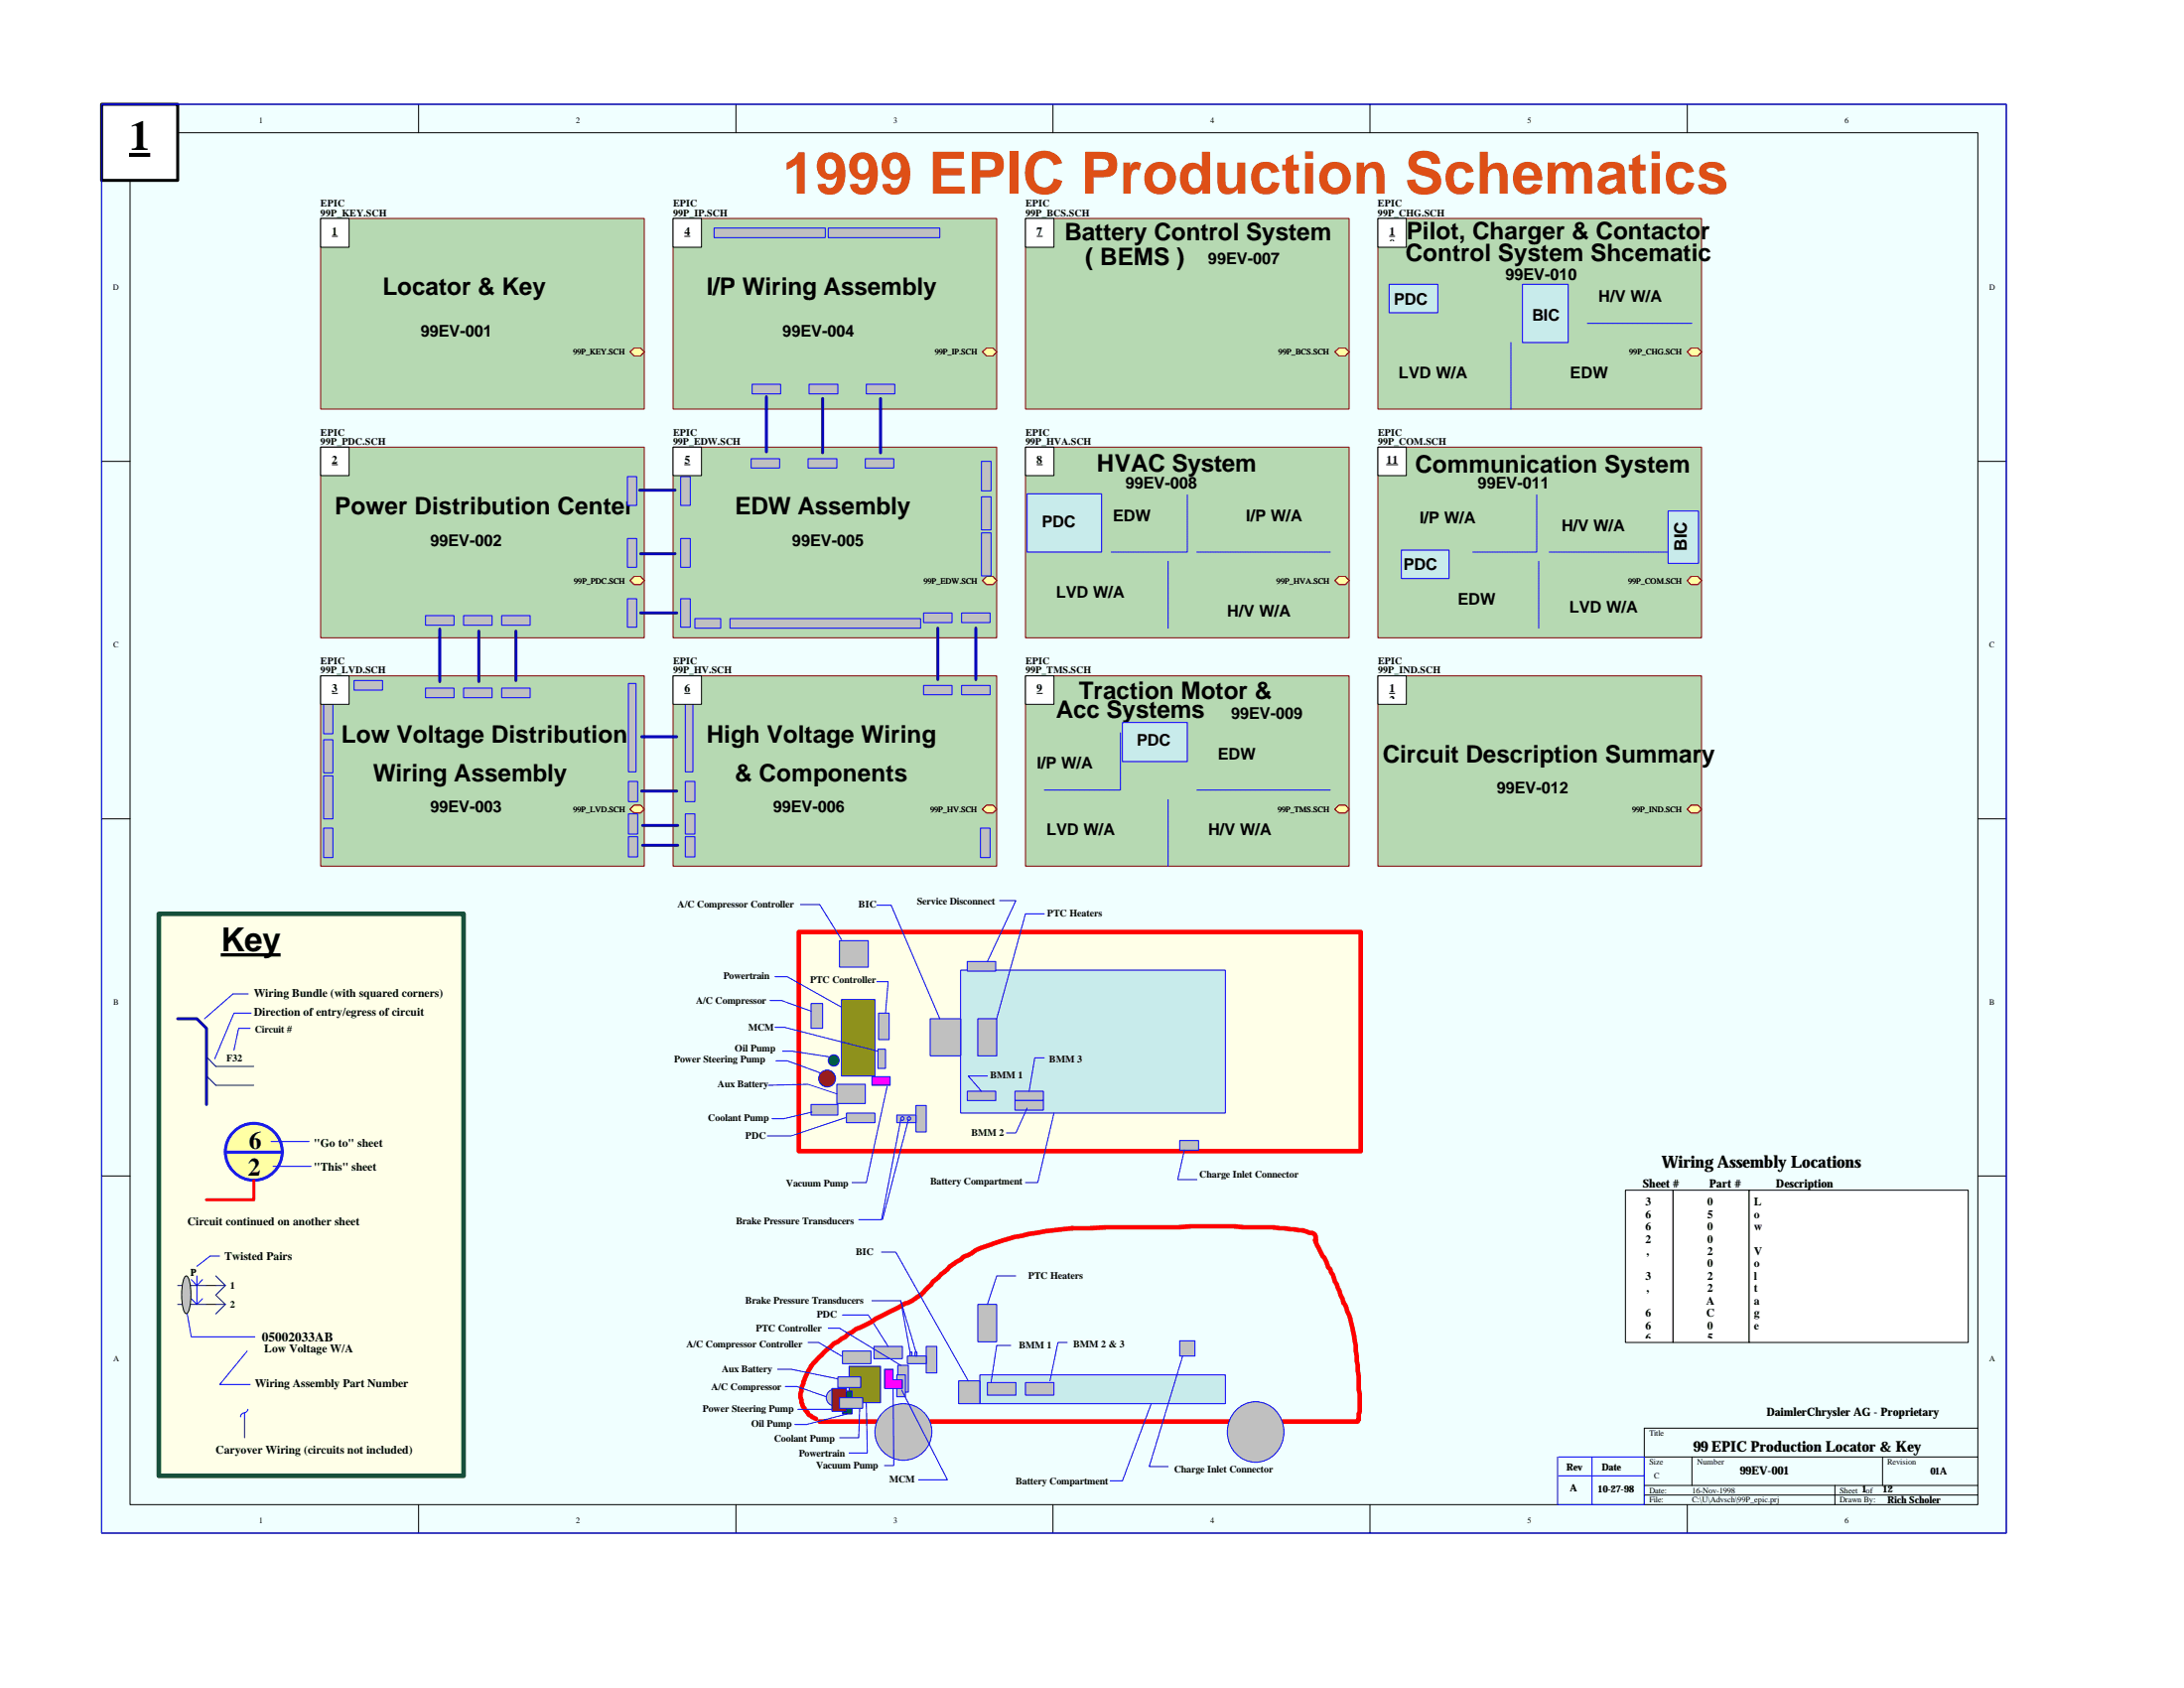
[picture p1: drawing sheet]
<svg xmlns="http://www.w3.org/2000/svg" width="279mm" height="216mm" viewBox="0 0 279 216" stroke-linecap="round" stroke-linejoin="round" font-family="sans-serif">
<path d="M13 13.3h243.7v182.8h-243.7z" fill="#f0ffff"/>
<g fill="none" stroke="#000" stroke-width=".13">
<path d="M13 13.3h243.7v182.8h-243.7zM16.6 17h236.4v175.4h-236.4zM53.6 13.3v3.7M94.1 13.3v3.7M134.7 13.3v3.7M175.3 13.3v3.7M215.9 13.3v3.7M13 59h3.6M253 59h3.7M13 104.7h3.6M253 104.7h3.7M13 150.4h3.6"/>
<path d="M253 150.4h3.7M53.6 192.4v3.7M94.1 192.4v3.7M134.7 192.4v3.7M175.3 192.4v3.7M210.4 186.4h42.6M210.4 190h42.6M210.4 191.2h42.6M215.9 192.4v3.7M216.5 186.4v3.6M234.7 190v2.4M240.8 186.4v3.6"/>
<path d="M253 182.7h-42.6v9.7"/>
</g>
<circle cx="106.8" cy="178.8" r="1.08" fill="#c0c0c0" stroke="#00f" stroke-width=".13"/>
<path d="M20.3 116.9h39v71.9h-39z" fill="#ffffe8" stroke="#164f3b" stroke-width=".59"/>
<path d="M41 57.2h41.4v24.4h-41.4z" fill="#b6d9b2" stroke="#800000" stroke-width=".13"/>
<g fill="#ffff80" stroke="#800000" stroke-width=".13">
<path d="M80.6 74.3l.5-.6h.9l.4 .6-.4 .5h-.9z" fill-rule="evenodd"/>
<path d="M80.6 74.3l.5-.6h.9l.4 .6-.4 .5h-.9z" fill-rule="evenodd"/>
</g>
<path d="M199.3 186.4v6M199.4 186.4h11M199.4 188.8h11M203.7 186.4v6" fill="none" stroke="#00f" stroke-width=".13"/>
<path d="M41 27.9h41.4v24.4h-41.4z" fill="#b6d9b2" stroke="#800000" stroke-width=".13"/>
<g fill="#ffff80" stroke="#800000" stroke-width=".13">
<path d="M80.6 45l.5-.5h.9l.4 .5-.4 .5h-.9z" fill-rule="evenodd"/>
<path d="M80.6 45l.5-.5h.9l.4 .5-.4 .5h-.9z" fill-rule="evenodd"/>
</g>
<path d="M86.1 57.2h41.4v24.4h-41.4z" fill="#b6d9b2" stroke="#800000" stroke-width=".13"/>
<g fill="#ffff80" stroke="#800000" stroke-width=".13">
<path d="M125.7 74.3l.5-.6h.8l.5 .6-.5 .5h-.8z" fill-rule="evenodd"/>
<path d="M125.7 74.3l.5-.6h.8l.5 .6-.5 .5h-.8z" fill-rule="evenodd"/>
</g>
<path d="M86.1 27.9h41.4v24.4h-41.4z" fill="#b6d9b2" stroke="#800000" stroke-width=".13"/>
<g fill="#ffff80" stroke="#800000" stroke-width=".13">
<path d="M125.7 45l.5-.5h.8l.5 .5-.5 .5h-.8z" fill-rule="evenodd"/>
<path d="M125.7 45l.5-.5h.8l.5 .5-.5 .5h-.8z" fill-rule="evenodd"/>
</g>
<path d="M41 86.4h41.4v24.4h-41.4z" fill="#b6d9b2" stroke="#800000" stroke-width=".13"/>
<g fill="#ffff80" stroke="#800000" stroke-width=".13">
<path d="M80.6 103.5l.5-.5h.9l.4 .5-.4 .5h-.9z" fill-rule="evenodd"/>
<path d="M80.6 103.5l.5-.5h.9l.4 .5-.4 .5h-.9z" fill-rule="evenodd"/>
</g>
<path d="M86.1 86.4h41.4v24.4h-41.4z" fill="#b6d9b2" stroke="#800000" stroke-width=".13"/>
<g fill="#ffff80" stroke="#800000" stroke-width=".13">
<path d="M125.7 103.5l.5-.5h.8l.5 .5-.5 .5h-.8z" fill-rule="evenodd"/>
<path d="M125.7 103.5l.5-.5h.8l.5 .5-.5 .5h-.8z" fill-rule="evenodd"/>
</g>
<g fill="#c0c0c0" stroke="#00f" stroke-width=".13">
<path d="M80.3 61h1.1v3.6h-1.1z"/>
<path d="M87.1 61h1.2v3.6h-1.2z"/>
</g>
<path d="M81.8 62.7h4.6" fill="none" stroke="#000080" stroke-width=".38"/>
<g fill="#c0c0c0" stroke="#00f" stroke-width=".13">
<path d="M54.4 78.7h3.7v1.3h-3.7z"/>
<path d="M59.3 78.7h3.6v1.3h-3.6z"/>
<path d="M64.2 78.7h3.6v1.3h-3.6z"/>
<path d="M54.4 88h3.7v1.2h-3.7z"/>
<path d="M59.3 88h3.6v1.2h-3.6z"/>
<path d="M64.2 88h3.6v1.2h-3.6z"/>
</g>
<path d="M56.3 80.5v6.7M61.3 80.7v6.5M66 80.7v6.3" fill="none" stroke="#000080" stroke-width=".38"/>
<g fill="#c0c0c0" stroke="#00f" stroke-width=".13">
<path d="M80.3 68.9h1.1v3.7h-1.1z"/>
<path d="M87.1 68.9h1.2v3.7h-1.2z"/>
</g>
<path d="M82 70.8h4.4" fill="none" stroke="#000080" stroke-width=".38"/>
<g fill="#c0c0c0" stroke="#00f" stroke-width=".13">
<path d="M80.3 76.6h1.1v3.6h-1.1z"/>
<path d="M87.1 76.6h1.2v3.6h-1.2z"/>
</g>
<path d="M82 78.4h4.6" fill="none" stroke="#000080" stroke-width=".38"/>
<g fill="#c0c0c0" stroke="#00f" stroke-width=".13">
<path d="M96.2 49.1h3.7v1.3h-3.7z"/>
<path d="M103.5 49.1h3.7v1.3h-3.7z"/>
<path d="M110.8 49.1h3.7v1.3h-3.7z"/>
<path d="M96.1 58.7h3.6v1.2h-3.6z"/>
<path d="M103.4 58.7h3.7v1.2h-3.7z"/>
<path d="M110.7 58.7h3.6v1.2h-3.6z"/>
</g>
<path d="M98 50.8v7M105.2 51v6.9M112.6 51v6.9" fill="none" stroke="#000080" stroke-width=".38"/>
<g fill="#c0c0c0" stroke="#00f" stroke-width=".13">
<path d="M125.6 68.2h1.2v5.5h-1.2z"/>
<path d="M125.6 63.5h1.2v4.3h-1.2z"/>
<path d="M125.6 59h1.2v3.8h-1.2z"/>
<path d="M41.4 99.2h1.2v5.5h-1.2z"/>
<path d="M41.4 94.6h1.2v4.2h-1.2z"/>
<path d="M41.4 90.1h1.2v3.8h-1.2z"/>
<path d="M106 29.2h14.2v1.2h-14.2z"/>
<path d="M91.4 29.2h14.2v1.2h-14.2z"/>
<path d="M93.4 79.1h24.4v1.2h-24.4z"/>
<path d="M88.9 79.1h3.3v1.2h-3.3z"/>
<path d="M123 78.4h3.7v1.2h-3.7z"/>
<path d="M123 87.7h3.7v1.2h-3.7z"/>
</g>
<path d="M124.8 80.3v6.6" fill="none" stroke="#000080" stroke-width=".38"/>
<g fill="#c0c0c0" stroke="#00f" stroke-width=".13">
<path d="M118.2 78.4h3.6v1.2h-3.6z"/>
<path d="M118.2 87.7h3.6v1.2h-3.6z"/>
</g>
<path d="M120 80.3v6.6" fill="none" stroke="#000080" stroke-width=".38"/>
<g fill="#c0c0c0" stroke="#00f" stroke-width=".13">
<path d="M80.4 107h1.2v2.6h-1.2z"/>
<path d="M80.4 87.4h1v11.3h-1z"/>
<path d="M80.4 104.1h1.2v2.6h-1.2z"/>
<path d="M80.4 99.9h1.2v2.6h-1.2z"/>
<path d="M87.7 107h1.2v2.6h-1.2z"/>
<path d="M87.7 87.4h.9v11.3h-.9z"/>
<path d="M87.7 104.1h1.2v2.6h-1.2z"/>
<path d="M87.7 99.9h1.2v2.6h-1.2z"/>
</g>
<path d="M82.1 94.2h4.5M82.1 101.2h4.5M82.2 105.6h4.5M82.2 108.1h4.5" fill="none" stroke="#000080" stroke-width=".38"/>
<g fill="#c0c0c0" stroke="#00f" stroke-width=".13">
<path d="M41.4 105.9h1.2v3.8h-1.2z"/>
<path d="M125.4 105.9h1.3v3.8h-1.3z"/>
<path d="M45.3 87h3.6v1.3h-3.6z"/>
</g>
<path d="M131.2 27.9h41.4v24.4h-41.4z" fill="#b6d9b2" stroke="#800000" stroke-width=".13"/>
<g fill="#ffff80" stroke="#800000" stroke-width=".13">
<path d="M170.8 45l.5-.5h.8l.5 .5-.5 .5h-.8z" fill-rule="evenodd"/>
<path d="M170.8 45l.5-.5h.8l.5 .5-.5 .5h-.8z" fill-rule="evenodd"/>
</g>
<path d="M131.2 57.2h41.4v24.4h-41.4z" fill="#b6d9b2" stroke="#800000" stroke-width=".13"/>
<g fill="#ffff80" stroke="#800000" stroke-width=".13">
<path d="M170.8 74.3l.5-.6h.8l.5 .6-.5 .5h-.8z" fill-rule="evenodd"/>
<path d="M170.8 74.3l.5-.6h.8l.5 .6-.5 .5h-.8z" fill-rule="evenodd"/>
</g>
<path d="M131.2 86.4h41.4v24.4h-41.4z" fill="#b6d9b2" stroke="#800000" stroke-width=".13"/>
<g fill="#ffff80" stroke="#800000" stroke-width=".13">
<path d="M170.8 103.5l.5-.5h.8l.5 .5-.5 .5h-.8z" fill-rule="evenodd"/>
<path d="M170.8 103.5l.5-.5h.8l.5 .5-.5 .5h-.8z" fill-rule="evenodd"/>
</g>
<path d="M176.3 27.9h41.4v24.4h-41.4z" fill="#b6d9b2" stroke="#800000" stroke-width=".13"/>
<g fill="#ffff80" stroke="#800000" stroke-width=".13">
<path d="M215.9 45l.4-.5h.9l.5 .5-.5 .5h-.9z" fill-rule="evenodd"/>
<path d="M215.9 45l.4-.5h.9l.5 .5-.5 .5h-.9z" fill-rule="evenodd"/>
</g>
<path d="M28.2 122.1h7.7" fill="none" stroke="#000" stroke-width=".42"/>
<path d="M22.7 130.3h2.5l1.2 1.2v9.8" fill="none" stroke="#000080" stroke-width=".38"/>
<path d="M26.4 135.2l1.2 1.2h4.9M26.4 137.6l1.2 1.2h4.9M31.3 181.5v2.4" fill="none" stroke="#000080" stroke-width=".13"/>
<path d="M31.7 127.1h-1.9l-3.6 3.2M32 131.5h-1.5l-.6 2.8M32.1 129.6h-2.2l-2.4 5.8M30.8 181.2v-.2l.2-.2 .3-.1v.8M31.7 180.3v.1l-.4 .3" fill="none" stroke="#00f" stroke-width=".13"/>
<path d="M13 13.3h9.7v9.8h-9.7z" fill="#fff" stroke="#000" stroke-width=".38"/>
<path d="M16.5 19.8h2.7" fill="none" stroke="#000" stroke-width=".51"/>
<path d="M41 27.9h3.7v3.7h-3.7z" fill="#fff" stroke="#000" stroke-width=".13"/>
<path d="M42.5 30.2h.7" fill="none" stroke="#000" stroke-width=".13"/>
<path d="M41 57.2h3.7v3.6h-3.7z" fill="#fff" stroke="#000" stroke-width=".13"/>
<path d="M42.5 59.4h.7" fill="none" stroke="#000" stroke-width=".13"/>
<path d="M41 86.4h3.7v3.7h-3.7z" fill="#fff" stroke="#000" stroke-width=".13"/>
<path d="M42.5 88.7h.7" fill="none" stroke="#000" stroke-width=".13"/>
<path d="M86.1 27.9h3.6v3.7h-3.6z" fill="#fff" stroke="#000" stroke-width=".13"/>
<path d="M87.5 30.2h.8" fill="none" stroke="#000" stroke-width=".13"/>
<path d="M86.1 57.2h3.6v3.6h-3.6z" fill="#fff" stroke="#000" stroke-width=".13"/>
<path d="M87.5 59.4h.8" fill="none" stroke="#000" stroke-width=".13"/>
<path d="M86.1 86.4h3.6v3.7h-3.6z" fill="#fff" stroke="#000" stroke-width=".13"/>
<path d="M87.5 88.7h.8" fill="none" stroke="#000" stroke-width=".13"/>
<path d="M131.2 27.9h3.6v3.7h-3.6z" fill="#fff" stroke="#000" stroke-width=".13"/>
<path d="M132.6 30.2h.8" fill="none" stroke="#000" stroke-width=".13"/>
<path d="M131.2 57.2h3.6v3.6h-3.6z" fill="#fff" stroke="#000" stroke-width=".13"/>
<path d="M132.6 59.4h.8" fill="none" stroke="#000" stroke-width=".13"/>
<path d="M131.2 86.4h3.6v3.7h-3.6z" fill="#fff" stroke="#000" stroke-width=".13"/>
<path d="M132.6 88.7h.8" fill="none" stroke="#000" stroke-width=".13"/>
<path d="M176.3 27.9h3.6v3.7h-3.6z" fill="#fff" stroke="#000" stroke-width=".13"/>
<path d="M177.7 30.2h.8" fill="none" stroke="#000" stroke-width=".13"/>
<path d="M104.9 181.8h68.8" fill="none" stroke="#f00" stroke-width=".59"/>
<g fill="#c0c0c0" stroke="#00f" stroke-width=".13">
<path d="M158.1 180.4a3.6 3.6 0 0 1 4-.8 3.6 3.6 0 0 1 2.2 3.6 3.6 3.6 0 0 1-2.5 3.6 3.6 3.6 0 0 1-4.2-1.5 4.1 4.1 0 0 1 .5-4.9z"/>
<circle cx="115.6" cy="183.2" r="3.6"/>
</g>
<path d="M125.3 175.9h31.5v3.6h-31.5z" fill="#c8ebeb" stroke="#00f" stroke-width=".13"/>
<path d="M147.3 179.5l-3.7 9.9h-1.6" fill="none" stroke="#00f" stroke-width=".13"/>
<g fill="#c0c0c0" stroke="#00f" stroke-width=".13">
<path d="M116.4 172.9h.3v.5h-.3z"/>
<path d="M150.9 171.5h2v1.9h-2z"/>
<path d="M118.5 172.2h1.3v3.4h-1.3z"/>
<path d="M111.8 172.2h3.6v1.6h-3.6z"/>
<path d="M116.1 173.4h2.4v1h-2.4z"/>
</g>
<path d="M107.8 168.2h3.3l2.5 4M110.8 179.3l.2 6.5h-2.4M111.5 166.4h3.7l1.2 6.5M151.3 173.4l-4.3 14.2h2.4" fill="none" stroke="#00f" stroke-width=".13"/>
<path d="M104.4 181.5l-.5-.3a.95 .95 0 0 1-.6-.6 1.99 1.99 0 0 1-.8-1.6l-.1-.2v-.6l.4-1.5a9.1 9.1 0 0 1 2.7-3.8l1.2-1.1 .5-.2 .5-.4 .5-.2 .3-.4 .5-.2 .5-.4 1.6-.7 1-.6 3.7-2a6.2 6.2 0 0 0 2.6-1.7l.7-.7 .2-.4 2.2-1.9 1.4-.9 .4-.4 .6-.2 .9-.6a36 36 0 0 1 11.1-2.7l1.3-.1h2.2l2.1-.1h9.3l1.6-.2h5.5l1.2 .2h3.8l2.2 .2a9.2 9.2 0 0 1 3 .6 .66 .66 0 0 1 .1 .9h.1v.2l1.4 2.5 .2 .7 .3 .2 .1 .4 .2 .4 .3 .8 .2 .4 .9 2.3a10.1 10.1 0 0 1 1.2 3.7l.3 1.8 .4 3.9v1.7l.1 .6v2.3l-.1 .2v.8l-.1 .1" fill="none" stroke="#f00" stroke-width=".59"/>
<path d="M126.3 176.8h3.7v1.6h-3.7z" fill="#c0c0c0" stroke="#00f" stroke-width=".13"/>
<path d="M129.3 172.1h-1.8l-.7 4.7" fill="none" stroke="#00f" stroke-width=".13"/>
<path d="M122.6 176.6h2.7v2.9h-2.7z" fill="#c0c0c0" stroke="#00f" stroke-width=".13"/>
<path d="M112.8 160.1h1.8l9.3 16.5" fill="none" stroke="#00f" stroke-width=".13"/>
<path d="M102.2 119.2h71.9v28h-71.9z" fill="#ffffe8" stroke="#f00" stroke-width=".59"/>
<path d="M107.7 127.8h4.2v9.8h-4.2z" fill="#909100" stroke="#00f" stroke-width=".13"/>
<path d="M99.1 124.9h1.6l7 3.9" fill="none" stroke="#00f" stroke-width=".13"/>
<path d="M150.9 145.9h2.4v1.2h-2.4z" fill="#c0c0c0" stroke="#00f" stroke-width=".13"/>
<path d="M151.5 147.1l-.8 3.8h2.4" fill="none" stroke="#00f" stroke-width=".13"/>
<g fill="#c0c0c0" stroke="#00f" stroke-width=".13">
<path d="M107.1 138.7h3.6v2.4h-3.6z"/>
<path d="M108.3 142.4h3.6v1.2h-3.6z"/>
</g>
<path d="M98.3 138.8l5.1-.1 3.7 1.2M108.2 143l-7 2.3h-3" fill="none" stroke="#00f" stroke-width=".13"/>
<path d="M122.9 124.1h33.9v18.3h-33.9z" fill="#c8ebeb" stroke="#00f" stroke-width=".13"/>
<path d="M134.8 142.4l-2 8.9h-1.6" fill="none" stroke="#00f" stroke-width=".13"/>
<g fill="#c0c0c0" stroke="#00f" stroke-width=".13">
<path d="M117.2 141.4h1.3v3.4h-1.3z"/>
<path d="M114.7 142.6h2.5v1h-2.5z"/>
<circle cx="115.4" cy="143.1" r=".22"/>
</g>
<path d="M115.2 143.2l-2.4 12.8h-2.9" fill="none" stroke="#00f" stroke-width=".13"/>
<path d="M123.7 139.6h3.7v1.2h-3.7z" fill="#c0c0c0" stroke="#00f" stroke-width=".13"/>
<path d="M126.3 137.6h-2.4l1.7 2" fill="none" stroke="#00f" stroke-width=".13"/>
<path d="M119 130.3h3.9v4.7h-3.9z" fill="#c0c0c0" stroke="#00f" stroke-width=".13"/>
<path d="M112.2 115.8h1.8l6.2 14.5" fill="none" stroke="#00f" stroke-width=".13"/>
<path d="M123.7 123h3.7v1.2h-3.7z" fill="#c0c0c0" stroke="#00f" stroke-width=".13"/>
<path d="M127.9 115.2h2.1l-3.7 7.8" fill="none" stroke="#00f" stroke-width=".13"/>
<path d="M129.8 139.6h3.7v1.2h-3.7z" fill="#c0c0c0" stroke="#00f" stroke-width=".13"/>
<path d="M133.6 135.3h-1.2l-.7 4.3" fill="none" stroke="#00f" stroke-width=".13"/>
<path d="M129.8 140.8h3.7v1.2h-3.7z" fill="#c0c0c0" stroke="#00f" stroke-width=".13"/>
<path d="M131.4 141.7l-1.4 3.2h-1.3" fill="none" stroke="#00f" stroke-width=".13"/>
<path d="M131.2 176.8h3.6v1.6h-3.6z" fill="#c0c0c0" stroke="#00f" stroke-width=".13"/>
<path d="M99.5 175.1h1.7l6 1.3M136.5 171.7h-1.2l-1 4.9" fill="none" stroke="#00f" stroke-width=".13"/>
<path d="M108.6 174.8h4v4.6h-4z" fill="#909100" stroke="#00f" stroke-width=".13"/>
<path d="M107.2 176.1h2.9v1.4h-2.9z" fill="#c0c0c0" stroke="#00f" stroke-width=".13"/>
<path d="M26.4 164.4h1.2M26.4 166.8h1.2" fill="none" stroke="#000" stroke-width=".13"/>
<path d="M22.7 164.4h3.7M22.7 166.8h3.7M27.6 163.2l1.2 1.2M27.6 164.4h1.2M27.6 166.8h1.2M28.8 164.4l-1.2 1.3 1.2 1.1M28.8 166.8l-1.2 1.3" fill="none" stroke="#000080" stroke-width=".13"/>
<path d="M24.5 166.1l.7 .7 .7-.7M24.5 163.7l.7 .7 .7-.7M25.2 163.2v3.6M28.1 160.7h-1.2l-1.7 1.3" fill="none" stroke="#00f" stroke-width=".13"/>
<g fill="#c0c0c0" stroke="#00f" stroke-width=".13">
<path d="M125.1 130.3h2.4v4.7h-2.4z"/>
<path d="M125.1 166.8h2.4v4.8h-2.4z"/>
</g>
<path d="M133.6 116.9h-2.4l-3.7 13.4M130 163.2h-2.5l-1.2 3.6" fill="none" stroke="#00f" stroke-width=".13"/>
<g fill="#c0c0c0" stroke="#00f" stroke-width=".13">
<path d="M112.4 129.6h1.3v3.4h-1.3z"/>
<path d="M112.3 134.2h1v2.5h-1z"/>
<path d="M114.9 174.6h1.3v3.5h-1.3z"/>
<path d="M114.7 175.9h1.1v2.7h-1.1z"/>
</g>
<path d="M112.2 125.6h1.4l-.3 4" fill="none" stroke="#00f" stroke-width=".13"/>
<circle cx="116.3" cy="143.1" r=".22" fill="#c0c0c0" stroke="#00f" stroke-width=".13"/>
<path d="M99.1 131.4h1.3l11.9 3.1M106 169.9h1.4l7.8 4.7M115.4 177.8l5.8 11.5h-3.7" fill="none" stroke="#00f" stroke-width=".13"/>
<path d="M113.2 175.1h1.1v1.4h1.1v1.1h-2.2z" fill-rule="evenodd" fill="#f0f" stroke="#00f" stroke-width=".13"/>
<path d="M116.2 143.2l-3.3 12.8M114.3 177.6v9.9h-1.1M115.2 166.4l2 6.5" fill="none" stroke="#00f" stroke-width=".13"/>
<path d="M111.5 137.7h2.4v1.1h-2.4z" fill="#f0f" stroke="#00f" stroke-width=".13"/>
<path d="M113.5 138.9l-2.7 12.4h-1.8" fill="none" stroke="#00f" stroke-width=".13"/>
<path d="M103.8 128.4h1.4v3.1h-1.4z" fill="#c0c0c0" stroke="#00f" stroke-width=".13"/>
<path d="M98.5 128h1.5l3.8 1.3" fill="none" stroke="#00f" stroke-width=".13"/>
<path d="M107.8 177.9h1.2v2.9h-1.2z" fill="#008000" stroke="#00f" stroke-width=".13"/>
<path d="M100.5 177.3h1.4l3.8 1.3" fill="none" stroke="#00f" stroke-width=".13"/>
<path d="M103.8 141.3h3.4v1.3h-3.4z" fill="#c0c0c0" stroke="#00f" stroke-width=".13"/>
<path d="M103.9 142.2l-3.7 .9h-1.4" fill="none" stroke="#00f" stroke-width=".13"/>
<circle cx="106.6" cy="135.6" r=".71" fill="#008000" stroke="#00f" stroke-width=".13"/>
<circle cx="105.8" cy="137.9" r="1.08" fill="#800000" stroke="#00f" stroke-width=".13"/>
<path d="M99.3 135.7h1.4l4.3 1.5M100.1 134.5h1.2l4.8 .7" fill="none" stroke="#00f" stroke-width=".13"/>
<path d="M106.4 177.6h1.9v2.9h-1.9z" fill="#800000" stroke="#00f" stroke-width=".13"/>
<path d="M107.4 178.8h3v1.3h-3z" fill="#c0c0c0" stroke="#00f" stroke-width=".13"/>
<path d="M102.1 180.3h4.3M108.4 180.8l-5.2 1.4h-1.5M110 180.1l-.1 3.8h-2.5" fill="none" stroke="#00f" stroke-width=".13"/>
<g fill="#c0c0c0" stroke="#00f" stroke-width=".13">
<path d="M117.1 172.9h.2v.5h-.2z"/>
<path d="M107.8 172.8h3.6v1.6h-3.6z"/>
</g>
<path d="M103.4 171.7h1.3l3 1.7" fill="none" stroke="#00f" stroke-width=".13"/>
<path d="M107.4 120.3h3.7v3.4h-3.7z" fill="#c0c0c0" stroke="#00f" stroke-width=".13"/>
<path d="M102.4 115.7h2.5l2.8 4.5" fill="none" stroke="#00f" stroke-width=".13"/>
<circle cx="32.5" cy="147.3" r="3.6" fill="#ffffb0" stroke="#00f" stroke-width=".38"/>
<path d="M28.8 147.4h7.4" fill="none" stroke="#00f" stroke-width=".38"/>
<path d="M32.5 151v2.5h-6.1" fill="none" stroke="#f00" stroke-width=".38"/>
<path d="M34.7 146h4.8M34.9 149.2h4.9" fill="none" stroke="#00f" stroke-width=".13"/>
<path d="M23.6 163.3l.2-.1a1.94 1.94 0 0 1 .6 1.6 6.4 6.4 0 0 1-.4 3.1l-.2 .1a1.94 1.94 0 0 1-.5-1.6 6.4 6.4 0 0 1 .3-3.1z" fill="#c0c0c0" stroke="#000" stroke-width=".13"/>
<path d="M24 168.1l.5 2.9h8.1M31.6 172.8l-3.5 4.3h3.9" fill="none" stroke="#00f" stroke-width=".13"/>
<g fill="#fff" stroke="#000" stroke-width=".13">
<path d="M207.9 152.2h6.1v19.5h-6.1z"/>
<path d="M214 152.2h9.8v19.5h-9.8z"/>
<path d="M223.8 152.2h28v19.5h-28z"/>
</g>
<path d="M176.3 57.2h41.4v24.4h-41.4z" fill="#b6d9b2" stroke="#800000" stroke-width=".13"/>
<g fill="#ffff80" stroke="#800000" stroke-width=".13">
<path d="M216.3 73.7h.9l.5 .6-.5 .5h-.9l-.4-.5z" fill-rule="evenodd"/>
<path d="M216.3 73.7h.9l.5 .6-.5 .5h-.9l-.4-.5z" fill-rule="evenodd"/>
</g>
<path d="M176.3 57.2h3.6v3.6h-3.6z" fill="#fff" stroke="#000" stroke-width=".13"/>
<path d="M177.3 59.4h1.6" fill="none" stroke="#000" stroke-width=".13"/>
<path d="M176.3 86.4h41.4v24.4h-41.4z" fill="#b6d9b2" stroke="#800000" stroke-width=".13"/>
<g fill="#ffff80" stroke="#800000" stroke-width=".13">
<path d="M216.3 103h.9l.5 .5-.5 .5h-.9l-.4-.5z" fill-rule="evenodd"/>
<path d="M216.3 103h.9l.5 .5-.5 .5h-.9l-.4-.5z" fill-rule="evenodd"/>
</g>
<path d="M176.3 86.4h3.6v3.7h-3.6z" fill="#fff" stroke="#000" stroke-width=".13"/>
<path d="M177.7 88.7h.8" fill="none" stroke="#000" stroke-width=".13"/>
<path d="M131.4 63.2h9.5v7.4h-9.5z" fill="#c8ebeb" stroke="#00f" stroke-width=".13"/>
<path d="M149.4 71.8v8.5M151.9 63.3v7.3h-9.7M153.1 70.6h17.1" fill="none" stroke="#00f" stroke-width=".13"/>
<g fill="#c8ebeb" stroke="#00f" stroke-width=".13">
<path d="M177.7 36.4h6.2v3.6h-6.2z"/>
<path d="M194.8 36.4h5.8v7.4h-5.8z"/>
</g>
<path d="M193.3 43.8v8.5M203.1 41.4h13.4" fill="none" stroke="#00f" stroke-width=".13"/>
<path d="M143.6 92.4h8.3v5h-8.3z" fill="#c8ebeb" stroke="#00f" stroke-width=".13"/>
<path d="M143.3 93.7v7.3h-9.7M149.4 102.3v8.5M153.1 101h17.1" fill="none" stroke="#00f" stroke-width=".13"/>
<path d="M179.3 70.4h6.1v3.6h-6.1z" fill="#c8ebeb" stroke="#00f" stroke-width=".13"/>
<path d="M196.6 63.3v7.3h-8.2M196.8 71.8v8.5M198.2 70.6h18.3" fill="none" stroke="#00f" stroke-width=".13"/>
<path d="M213.4 65.4h3.9v6.7h-3.9z" fill="#c8ebeb" stroke="#00f" stroke-width=".13"/>
<path d="M13 13.3h243.7v182.8h-243.7zM210.4 186.4v6h-11" fill="none" stroke="#00f" stroke-width=".13"/>
<text font-size="7.5" fill="#de4f16" x="100.1" y="24.8">1999 EPIC Production Schematics</text>
<text font-size="5.4" x="16.5" y="19.2">1</text>
<text font-size="4.2" x="28.2" y="121.7">Key</text>
<g font-size="3.2">
<text x="31.9" y="147">6</text>
<text x="31.7" y="150.4">2</text>
</g>
<g font-size="3.1">
<text x="136.2" y="30.7">Battery Control System</text>
<text x="138.9" y="33.9">( BEMS )</text>
<text x="179.8" y="33.4">Control System Shcematic</text>
<text x="179.9" y="30.6">Pilot, Charger &amp; Contactor</text>
<text x="48.9" y="37.8">Locator &amp; Key</text>
<text x="90.4" y="37.8">I/P Wiring Assembly</text>
<text x="42.8" y="65.8">Power Distribution Center</text>
<text x="94" y="65.8">EDW Assembly</text>
<text x="140.3" y="60.3">HVAC System</text>
<text x="181" y="60.5">Communication System</text>
<text x="138" y="89.5">Traction Motor &amp;</text>
<text x="43.7" y="95">Low Voltage Distribution</text>
<text x="90.4" y="95">High Voltage Wiring</text>
<text x="135.1" y="91.9">Acc Systems</text>
<text x="47.7" y="99.9">Wiring Assembly</text>
<text x="94" y="99.9">&amp; Components</text>
<text x="176.9" y="97.5">Circuit Description Summary</text>
</g>
<g font-size="2.2">
<text x="215.8" y="70.5" transform="rotate(-90 215.8 70.5)">BIC</text>
<text x="212.6" y="149.4">Wiring Assembly Locations</text>
</g>
<g font-size="2.1">
<text x="154.6" y="33.7">99EV-007</text>
<text x="192.6" y="35.8">99EV-010</text>
<text x="178.3" y="39">PDC</text>
<text x="196" y="41.1">BIC</text>
<text x="204.5" y="38.7">H/V W/A</text>
<text x="53.8" y="43">99EV-001</text>
<text x="100.1" y="43">99EV-004</text>
<text x="178.9" y="48.4">LVD W/A</text>
<text x="200.9" y="48.4">EDW</text>
<text x="144" y="62.5">99EV-008</text>
<text x="189.1" y="62.5">99EV-011</text>
<text x="55" y="69.8">99EV-002</text>
<text x="101.3" y="69.8">99EV-005</text>
<text x="133.3" y="67.4">PDC</text>
<text x="142.4" y="66.7">EDW</text>
<text x="159.4" y="66.7">I/P W/A</text>
<text x="181.6" y="66.9">I/P W/A</text>
<text x="199.8" y="68">H/V W/A</text>
<text x="135.1" y="76.4">LVD W/A</text>
<text x="179.5" y="72.9">PDC</text>
<text x="186.5" y="77.4">EDW</text>
<text x="157" y="78.8">H/V W/A</text>
<text x="200.7" y="78.4">LVD W/A</text>
<text x="145.4" y="95.4">PDC</text>
<text x="157.5" y="92">99EV-009</text>
<text x="132.6" y="98.3">I/P W/A</text>
<text x="155.8" y="97.1">EDW</text>
<text x="191.5" y="101.5">99EV-012</text>
<text x="55" y="103.9">99EV-003</text>
<text x="98.9" y="103.9">99EV-006</text>
<text x="133.9" y="106.8">LVD W/A</text>
<text x="154.6" y="106.8">H/V W/A</text>
</g>
<text font-size="1.9" x="216.6" y="185.7">99 EPIC Production Locator &amp; Key</text>
<text font-size="1.7" x="33.5" y="171.5">05002033AB</text>
<g font-size="1.5">
<text x="42.5" y="30.1">1</text>
<text x="87.5" y="30.1">4</text>
<text x="132.6" y="30.1">7</text>
<text x="177.7" y="30.1">1</text>
<text x="177.7" y="31.6">0</text>
<text x="42.5" y="59.3">2</text>
<text x="87.5" y="59.3">5</text>
<text x="132.6" y="59.3">8</text>
<text x="177.3" y="59.3">11</text>
<text x="42.5" y="88.5">3</text>
<text x="87.5" y="88.5">6</text>
<text x="132.6" y="88.5">9</text>
<text x="177.7" y="88.5">1</text>
<text x="177.7" y="90.1">2</text>
<text x="32.5" y="127.5">Wiring Bundle (with squared corners)</text>
<text x="32.5" y="130">Direction of entry/egress of circuit</text>
<text x="40.2" y="146.6">&quot;Go to&quot; sheet</text>
<text x="40.2" y="149.7">&quot;This&quot; sheet</text>
<text x="210.1" y="151.9">Sheet #</text>
<text x="210.5" y="154.2">3</text>
<text x="210.5" y="155.8">6</text>
<text x="218.4" y="154.2">0</text>
<text x="218.4" y="155.8">5</text>
<text x="218.7" y="151.9">Part #</text>
<text x="224.4" y="154.2">L</text>
<text x="224.4" y="155.8">o</text>
<text x="227.2" y="151.9">Description</text>
<text x="24" y="156.8">Circuit continued on another sheet</text>
<text x="28.7" y="161.1">Twisted Pairs</text>
<text x="210.5" y="157.4">6</text>
<text x="210.5" y="159">2</text>
<text x="210.6" y="160.5">,</text>
<text x="218.4" y="157.4">0</text>
<text x="218.4" y="159">0</text>
<text x="218.4" y="160.5">2</text>
<text x="224.4" y="157.4">w</text>
<text x="224.4" y="160.5">V</text>
<text x="210.5" y="163.7">3</text>
<text x="210.6" y="165.3">,</text>
<text x="218.3" y="166.9">A</text>
<text x="218.4" y="162.1">0</text>
<text x="218.4" y="163.7">2</text>
<text x="218.4" y="165.3">2</text>
<text x="224.4" y="162.1">o</text>
<text x="224.4" y="163.7">l</text>
<text x="224.4" y="165.3">t</text>
<text x="224.4" y="166.9">a</text>
<text x="33.8" y="173">Low Voltage W/A</text>
<text x="210.5" y="168.4">6</text>
<text x="210.5" y="170">6</text>
<text x="210.5" y="171.6">6</text>
<text x="218.3" y="168.4">C</text>
<text x="218.4" y="170">0</text>
<text x="218.4" y="171.6">5</text>
<text x="224.4" y="168.4">g</text>
<text x="224.4" y="170">e</text>
<text x="32.6" y="177.5">Wiring Assembly Part Number</text>
<text x="27.6" y="186">Caryover Wiring (circuits not included)</text>
<text x="226" y="181.1">DaimlerChrysler AG - Proprietary</text>
<text x="222.5" y="188.6">99EV-001</text>
</g>
<g font-size="1.3">
<text x="41" y="26.5">EPIC</text>
<text x="41" y="27.7">99P_KEY.SCH</text>
<text x="86.1" y="26.5">EPIC</text>
<text x="86.1" y="27.7">99P_IP.SCH</text>
<text x="131.2" y="26.5">EPIC</text>
<text x="131.2" y="27.7">99P_BCS.SCH</text>
<text x="176.3" y="26.5">EPIC</text>
<text x="176.3" y="27.7">99P_CHG.SCH</text>
<text x="41" y="55.7">EPIC</text>
<text x="41" y="56.9">99P_PDC.SCH</text>
<text x="86.1" y="55.7">EPIC</text>
<text x="86.1" y="56.9">99P_EDW.SCH</text>
<text x="131.2" y="55.7">EPIC</text>
<text x="131.2" y="56.9">99P_HVA.SCH</text>
<text x="176.3" y="55.7">EPIC</text>
<text x="176.3" y="56.9">99P_COM.SCH</text>
<text x="41" y="84.9">EPIC</text>
<text x="41" y="86.1">99P_LVD.SCH</text>
<text x="86.1" y="84.9">EPIC</text>
<text x="86.1" y="86.1">99P_HV.SCH</text>
<text x="131.2" y="84.9">EPIC</text>
<text x="131.2" y="86.1">99P_TMS.SCH</text>
<text x="176.3" y="84.9">EPIC</text>
<text x="176.3" y="86.1">99P_IND.SCH</text>
<text x="86.7" y="116.1">A/C Compressor Controller</text>
<text x="109.9" y="116.1">BIC</text>
<text x="117.3" y="115.7">Service Disconnect</text>
<text x="134" y="117.2">PTC Heaters</text>
<text x="92.5" y="125.3">Powertrain</text>
<text x="103.6" y="125.8">PTC Controller</text>
<text x="89" y="128.4">A/C Compressor</text>
<text x="95.7" y="131.9">MCM</text>
<text x="29" y="135.8">F32</text>
<text x="32.6" y="132.1">Circuit #</text>
<text x="86.2" y="135.8">Power Steering Pump</text>
<text x="94" y="134.5">Oil Pump</text>
<text x="126.7" y="137.9">BMM 1</text>
<text x="134.2" y="135.8">BMM 3</text>
<text x="90.6" y="143.4">Coolant Pump</text>
<text x="91.8" y="139">Aux Battery</text>
<text x="95.4" y="145.6">PDC</text>
<text x="124.2" y="145.2">BMM 2</text>
<text x="100.6" y="151.7">Vacuum Pump</text>
<text x="119" y="151.5">Battery Compartment</text>
<text x="153.5" y="150.6">Charge Inlet Connector</text>
<text x="94.1" y="156.6">Brake Pressure Transducers</text>
<text x="109.5" y="160.5">BIC</text>
<text x="24.3" y="163.2">P</text>
<text x="29.5" y="164.8">1</text>
<text x="29.5" y="167.3">2</text>
<text x="95.4" y="166.7">Brake Pressure Transducers</text>
<text x="131.5" y="163.5">PTC Heaters</text>
<text x="87.8" y="172.3">A/C Compressor Controller</text>
<text x="96.7" y="170.3">PTC Controller</text>
<text x="104.5" y="168.5">PDC</text>
<text x="130.3" y="172.4">BMM 1</text>
<text x="137.3" y="172.3">BMM 2 &amp; 3</text>
<text x="91" y="177.8">A/C Compressor</text>
<text x="92.3" y="175.5">Aux Battery</text>
<text x="89.9" y="180.6">Power Steering Pump</text>
<text x="96.1" y="182.5">Oil Pump</text>
<text x="99" y="184.4">Coolant Pump</text>
<text x="102.2" y="186.3">Powertrain</text>
<text x="104.4" y="187.8">Vacuum Pump</text>
<text x="113.7" y="189.6">MCM</text>
<text x="130" y="189.8">Battery Compartment</text>
<text x="150.2" y="188.4">Charge Inlet Connector</text>
<text x="200.4" y="188.1">Rev</text>
<text x="200.9" y="190.8">A</text>
<text x="204.4" y="190.9">10-27-98</text>
<text x="204.9" y="188.1">Date</text>
<text x="238.2" y="190.9">1</text>
<text x="240.8" y="190.9">12</text>
<text x="246.9" y="188.6">01A</text>
<text x="241.4" y="192.3">Rich Scholer</text>
</g>
<g font-size="1.1">
<text x="33.1" y="15.8">1</text>
<text x="73.7" y="15.8">2</text>
<text x="114.3" y="15.8">3</text>
<text x="154.8" y="15.8">4</text>
<text x="195.4" y="15.8">5</text>
<text x="236" y="15.8">6</text>
<text x="14.5" y="37.1">D</text>
<text x="254.5" y="37.1">D</text>
<text x="73.3" y="45.4">99P_KEY.SCH</text>
<text x="119.6" y="45.4">99P_IP.SCH</text>
<text x="163.6" y="45.4">99P_BCS.SCH</text>
<text x="208.4" y="45.4">99P_CHG.SCH</text>
<text x="73.4" y="74.6">99P_PDC.SCH</text>
<text x="118.2" y="74.6">99P_EDW.SCH</text>
<text x="163.3" y="74.6">99P_HVA.SCH</text>
<text x="208.3" y="74.6">99P_COM.SCH</text>
<text x="14.5" y="82.8">C</text>
<text x="254.5" y="82.8">C</text>
<text x="73.3" y="103.8">99P_LVD.SCH</text>
<text x="119" y="103.8">99P_HV.SCH</text>
<text x="163.4" y="103.8">99P_TMS.SCH</text>
<text x="208.8" y="103.8">99P_IND.SCH</text>
<text x="14.5" y="128.5">B</text>
<text x="254.5" y="128.5">B</text>
<text x="14.5" y="174.2">A</text>
<text x="254.5" y="174.2">A</text>
<text x="211" y="183.6">Title</text>
<text x="211" y="187.3">Size</text>
<text x="211" y="191">Date:</text>
<text x="211.6" y="189.1">C</text>
<text x="216.5" y="191">16-Nov-1998</text>
<text x="217.1" y="187.3">Number</text>
<text x="235.3" y="191">Sheet</text>
<text x="238.7" y="191">of</text>
<text x="241.4" y="187.3">Revision</text>
<text x="33.1" y="194.9">1</text>
<text x="73.7" y="194.9">2</text>
<text x="114.3" y="194.9">3</text>
<text x="154.8" y="194.9">4</text>
<text x="195.4" y="194.9">5</text>
<text x="211" y="192.2">File:</text>
<text x="216.5" y="192.2">C:\U\Advsch\99P_epic.prj</text>
<text x="235.3" y="192.2">Drawn By:</text>
<text x="236" y="194.9">6</text>
</g>
</svg>
